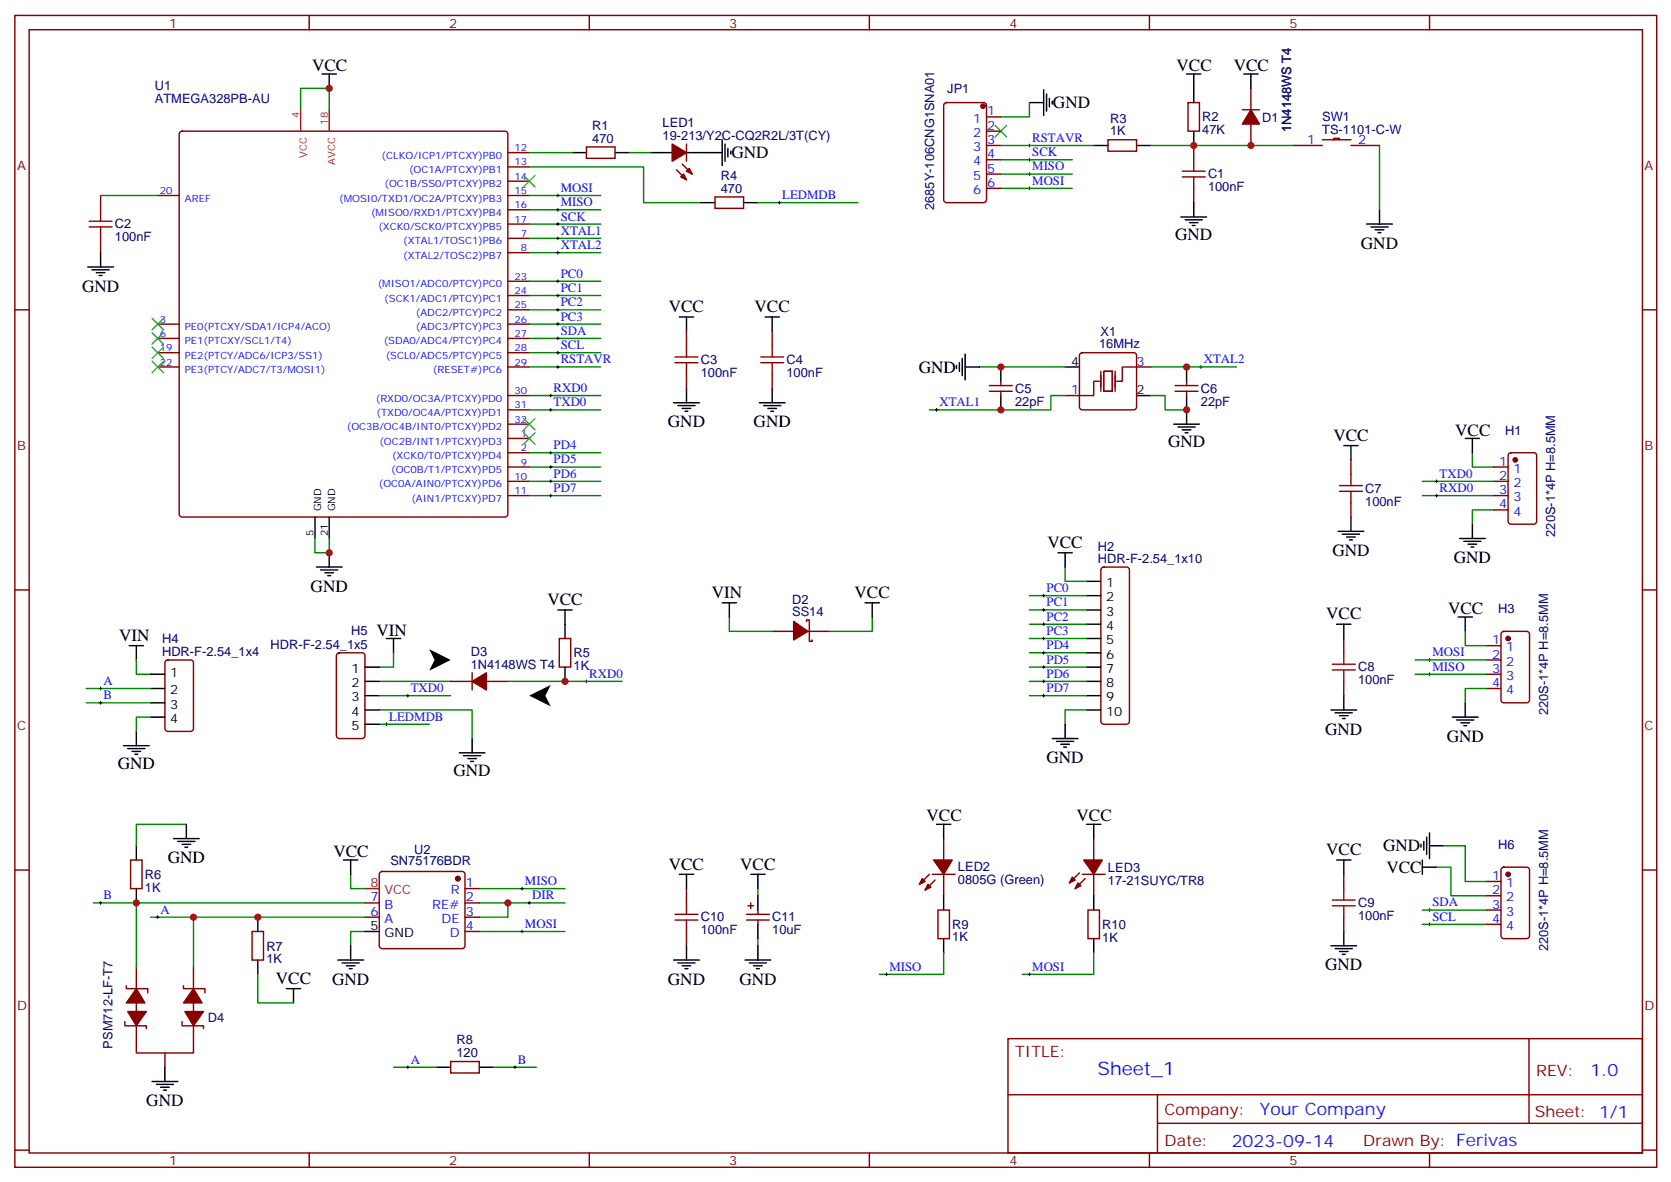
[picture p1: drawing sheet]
<svg xmlns="http://www.w3.org/2000/svg" width="413mm" height="292mm" viewBox="0 0 413 292" stroke-linecap="round" stroke-linejoin="round" font-family="sans-serif">
<g fill="none" stroke="#870000" stroke-width=".35">
<path d="M3.7 3.8h405.3v284.3h-405.3zM7.2 7.3h398.3v277.3h-398.3zM76.3 3.8v3.5M145.5 3.8v3.5M214.6 3.8v3.5M283.8 3.8v3.5M352.9 3.8v3.5M125.4 37.7h5.3M144.8 36.3h7v2.8h-7zM169.5 35.6v4.2M233.2 25.5l.5-.2h9.2a.71 .71 0 0 1 .7 .7v23.3a.76 .76 0 0 1-.7 .7h-9.2a.76 .76 0 0 1-.7-.7v-23.3zM243.6 28.9h3.5"/>
<path d="M243.6 32.4h3.5M243.6 35.9h3.5M243.6 39.4h3.5M273.5 34.5h7.1v2.8h-7.1zM293.3 25.3h2.8v7.1h-2.8zM294.7 35.9v3.5M306.7 27.1h4.2M308.8 21.8v5.3M308.8 30.6v5.3M319.4 35.9h7.1M326.5 34.5h7M329.3 34.5v-.4h1.4v.4"/>
<path d="M333.5 35.9h7.1M24.8 48.3v3.5M24.8 58.8v3.6M38.9 48.3h5.3M125.4 58.8h5.3M125.4 48.3h5.3M125.4 41.2h5.3M125.4 44.7h5.3M125.4 51.8h5.3M125.4 55.3h5.3M167 41.9l2.5 2.5M168.4 40.5l2.5 2.5"/>
<path d="M176.5 48.6h7.1v2.8h-7.1zM243.6 43h3.5M243.6 46.5h3.5M294.7 46.5v3.5M3.7 76.5h3.5M125.4 76.5h5.3M125.4 62.4h5.3M125.4 69.4h5.3M125.4 73h5.3M405.5 76.5h3.5M38.9 80h5.3M38.9 83.5h5.3"/>
<path d="M38.9 90.6h5.3M38.9 87.1h5.3M125.4 80h5.3M125.4 83.5h5.3M125.4 97.6h5.3M125.4 90.6h5.3M125.4 87.1h5.3M169.5 81.8v3.5M169.5 92.4v3.5M190.6 81.8v3.5M190.6 92.4v3.5M244.3 96.6h5.6"/>
<path d="M244.3 95.2h5.6M247.1 94.1v1.1M247.1 96.6v1M263 97.6h3.5M266.7 87.3l.5-.2h12.7a.71 .71 0 0 1 .7 .7v12.7a.76 .76 0 0 1-.7 .7h-12.7a.76 .76 0 0 1-.7-.7v-12.7zM280.6 90.6h3.5M290.1 96.6h5.7M290.1 95.2h5.7M292.9 94.1v1.1M292.9 96.6v1M125.4 115.3h5.3M125.4 118.8h5.3"/>
<path d="M125.4 108.2h5.3M125.4 111.8h5.3M125.4 101.2h5.3M125.4 104.7h5.3M333.5 113.5v3.6M368.8 115.3h3.5M368.8 118.8h3.5M372.6 112l.4-.2h5.7a.71 .71 0 0 1 .7 .7v16.2a.76 .76 0 0 1-.7 .7h-5.7a.76 .76 0 0 1-.7-.7v-16.2zM125.4 122.3h5.3M333.5 124.1v3.5M368.8 122.3h3.5M368.8 125.9h3.5"/>
<path d="M3.7 145.6h3.5M138.1 157.6h2.8v7.1h-2.8zM190.6 155.9h5.3M199.1 153.4v-.4h.7v5.3h.7v-.3M199.5 155.9h5.3M272 140.2l.5-.2h5.6a.71 .71 0 0 1 .7 .7v37.4a.76 .76 0 0 1-.7 .7h-5.6a.76 .76 0 0 1-.7-.7v-37.4zM331.8 157.6v3.5M367 159.4h3.6M370.8 156.1l.5-.2h5.6a.71 .71 0 0 1 .7 .7v16.2a.76 .76 0 0 1-.7 .7h-5.6a.76 .76 0 0 1-.7-.7v-16.2zM405.5 145.6h3.5M40.9 163.1l.5-.2h5.7a.71 .71 0 0 1 .7 .7v16.2a.76 .76 0 0 1-.7 .8h-5.7a.76 .76 0 0 1-.7-.8v-16.2zM83.3 161.4l.4-.3h5.7a.71 .71 0 0 1 .7 .8v19.7a.76 .76 0 0 1-.7 .7h-5.7a.76 .76 0 0 1-.7-.7v-19.7z"/>
<path d="M111.3 168.2h5.3M116.6 166.1v4.2M120.1 168.2h5.3M331.8 168.2v3.5M367 162.9h3.6M367 166.4h3.6M367 170h3.6M3.7 214.8h3.5M32.2 212.3h2.9v7.1h-2.9zM93.9 215.3l.4-.2h19.8a.71 .71 0 0 1 .7 .7v17.7a.76 .76 0 0 1-.7 .7h-19.8a.76 .76 0 0 1-.7-.7v-17.7zM114.8 219.4h3.5M169.5 219.4v3.5"/>
<path d="M229.4 215.8l-2.4 2.5M230.2 215.8h5.6M230.9 217.2l-2.5 2.5M233 207v5.3M233 215.8v5.3M266.5 215.5l-2.5 2.4M267.2 215.8h5.6M267.9 216.9l-2.5 2.5M270 207v5.3M270 215.8v5.3M331.8 215.8v3.6M367 217.6h3.6"/>
<path d="M370.8 214.3l.5-.2h5.6a.71 .71 0 0 1 .7 .7v16.2a.76 .76 0 0 1-.7 .7h-5.6a.76 .76 0 0 1-.7-.7v-16.2zM405.5 214.8h3.5M33.7 238.8v5.3M47.8 238.8v5.3M62.2 229.9h2.9v7.1h-2.9zM90.1 222.9h3.5M90.1 226.4h3.5M114.8 222.9h3.5M114.8 226.4h3.5M114.8 229.9h3.5M169.5 229.9v3.6M184.3 225.7h5.6"/>
<path d="M184.3 227.1h5.6M184.6 223.6h1.5M185.3 222.9v1.4M187.1 224.6v1.1M187.1 227.1v1.1M231.6 224.6h2.8v7.1h-2.8zM268.6 224.6h2.8v7.1h-2.8zM331.8 226.4v3.5M367 221.1h3.6M367 224.6h3.6M367 228.2h3.6M30.8 252.2v1h5.3v.7"/>
<path d="M31.2 243.3v.8h5.3v1M33.7 253.2v6.7h14.1v-6.7M33.7 247.6v2.1M40.7 259.9v3.6M44.9 252.2v1h5.3v.7M45.3 243.3v.8h5.3v1M47.8 247.6v2.1M248.8 256.4h156.7v28.2h-156.7zM377.5 256.4v20.9M111.3 262h7v2.9h-7zM248.9 270.2h156.5M285.8 277.3h119.6"/>
<path d="M285.8 270.2v14.2M3.7 283.9h3.5M76.3 284.6v3.5M145.5 284.6v3.5M214.6 284.6v3.5M283.8 284.6v3.5M352.9 284.6v3.5M405.5 283.9h3.5"/>
</g>
<g fill="#870000" stroke="#870000" stroke-width=".35">
<path d="M308.8 27.1l2.1 3.5h-4.2z"/>
<path d="M116.6 168.2l3.5-2.1v4.2z"/>
<path d="M45.6 249.7h4.6l-2.4 3.5z"/>
<path d="M47.8 244.1l2.1 3.5h-4.6z"/>
<path d="M31.5 249.7h4.6l-2.4 3.5z"/>
<path d="M33.7 244.1l2.1 3.5h-4.6z"/>
<path d="M195.9 153.4l3.6 2.5-3.6 2.1z"/>
<path d="M165.9 35.6l3.6 2.1-3.6 2.1z"/>
<path d="M169.5 42.3l.7-.7 .7 1.4z"/>
<path d="M168.1 43.7l.7-.7 .7 1.4z"/>
<path d="M229.1 218.3l.7 .7-1.4 .7z"/>
<path d="M227.7 216.9l.7 .7-1.4 .7z"/>
<path d="M230.5 212.3h4.6l-2.1 3.5z"/>
<path d="M266.1 217.9l.7 .8-1.4 .7z"/>
<path d="M264.7 216.5l.7 .7-1.4 .7z"/>
<path d="M267.5 212.3h4.6l-2.1 3.5z"/>
<circle cx="374.1" cy="113.5" r=".53"/>
<circle cx="242.7" cy="26.2" r=".53"/>
<circle cx="113" cy="216.9" r=".53"/>
<circle cx="372.3" cy="157.6" r=".53"/>
<circle cx="372.3" cy="215.8" r=".53"/>
</g>
<g fill="none" stroke="#000" stroke-width=".35">
<path d="M79.5 18.3h3.5M81.3 18.3v3.5M292.9 18.3h3.6M294.7 18.3v7M307.1 18.3h3.5M308.8 18.3v3.5M141.3 37.7h3.5M151.8 37.7h3.6M160.7 37.7h5.2M169.5 37.7h8.8M178.3 34.5v6.4M179 35.6v4.2"/>
<path d="M179.7 36.6v2.1M180.4 37.3v.7M254.1 25.3h3.6M257.7 22.2v6.3M258.4 23.2v4.2M259.1 24.3v2.1M259.8 25v.7M270 35.9h3.5M280.6 35.9h3.5M294.7 32.4v3.5M173 50h3.5M183.6 50h3.5"/>
<path d="M291.5 53.6h6.4M292.6 54.3h4.2M293.7 55h2.1M294.4 55.7h.7M294.7 50v3.6M337.4 55.3h6.3M338.5 56h4.2M339.5 56.7h2.1M340.2 57.4h.7M340.6 51.8v3.5M21.7 65.9h6.3M22.7 66.6h4.3"/>
<path d="M23.8 67.3h2.1M24.5 68h.7M24.8 62.4v3.5M167.7 78.2h3.5M169.5 78.2v3.6M188.9 78.2h3.5M190.6 78.2v3.6M166.3 99.4h6.3M169.5 95.9v3.5M187.5 99.4h6.3M190.6 95.9v3.5M236.1 90.2v.7"/>
<path d="M236.9 89.5v2.2M237.6 88.5v4.2M238.3 90.6h3.5M238.3 87.4v6.4M247.1 90.6v3.5M247.1 97.6v3.6M263 90.6h3.5M280.6 97.6h3.5M292.9 90.6v3.5M292.9 97.6v7.1M167.4 100.1h4.2M168.4 100.8h2.1"/>
<path d="M169.1 101.5h.7M188.5 100.1h4.3M189.6 100.8h2.1M190.3 101.5h.7M289.8 104.7h6.3M290.8 105.4h4.3M291.9 106.1h2.1M292.6 106.8h.7M331.8 110h3.5M333.5 110v3.5M361.7 108.2h3.6M363.5 108.2v3.6"/>
<path d="M77.8 127.6v5.3M78.1 140h6.4M81.3 127.6v5.3M81.3 136.5v3.5M261.2 136.5h3.5M263 136.5v3.5M330.3 131.2h6.4M331.4 131.9h4.2M332.5 132.6h2.1M333.2 133.3h.7M333.5 127.6v3.6M360.3 132.9h6.4"/>
<path d="M361.4 133.6h4.2M362.4 134.3h2.2M363.1 135h.8M363.5 129.4v3.5M31.9 159.4h3.5M33.7 159.4v3.5M79.2 140.7h4.2M80.2 141.4h2.1M80.9 142.1h.7M95.4 157.6h3.5M97.2 157.6v3.5M137.7 150.6h3.6"/>
<path d="M139.5 150.6v7M178.3 148.8h3.5M180.1 148.8v3.5M213.6 148.8h3.5M215.3 148.8v3.5M268.3 157.6h3.5M268.3 154.1h3.5M268.3 150.6h3.5M268.3 143.5h3.5M268.3 147h3.5M330 154.1h3.5M331.8 154.1v3.5"/>
<path d="M360 152.3h3.5M361.7 152.3v3.6M37.2 166.4h3.5M37.2 170h3.5M37.2 173.5h3.5M37.2 177h3.5M90.1 164.7h3.5M90.1 168.2h3.5M90.1 171.7h3.5M90.1 175.3h3.5M90.1 178.8h3.5M139.5 164.7v3.5"/>
<path d="M263 178.8v3.5M268.3 164.7h3.5M268.3 168.2h3.5M268.3 171.7h3.5M268.3 175.3h3.5M268.3 161.1h3.5M328.6 175.3h6.3M329.6 176h4.3M330.7 176.7h2.1M331.4 177.4h.7M331.8 171.7v3.6M358.6 177h6.3"/>
<path d="M359.6 177.7h4.3M360.7 178.4h2.1M361.4 179.1h.7M361.7 173.5v3.5M30.5 184.1h6.3M31.5 184.8h4.3M32.6 185.5h2.1M33.3 186.2h.7M33.7 180.6v3.5M113.4 185.8h6.3M114.4 186.5h4.3M115.5 187.3h2.1"/>
<path d="M116.2 188h.7M116.6 182.3v3.5M259.8 182.3h6.3M260.8 183h4.3M261.9 183.7h2.1M262.6 184.4h.7M33.7 208.8v3.5M33.7 219.4v3.5M42.8 207h6.4M43.9 207.7h4.2M44.9 208.4h2.2M45.6 209.1h.8"/>
<path d="M46 203.5v3.5M84.8 212.3h3.5M86.6 212.3v3.5M167.7 215.8h3.5M169.5 215.8v3.6M185.3 215.8h3.6M187.1 215.8v3.6M231.2 203.5h3.5M233 203.5v3.5M268.3 203.5h3.5M270 203.5v3.5M330 212.3h3.5"/>
<path d="M331.8 212.3v3.5M350.8 208.4v.7M351.2 214.1h3.5M351.2 212.3v3.5M351.5 207.7v2.1M352.2 206.7v4.2M352.9 208.8h3.5M352.9 205.6v6.3M63.6 226.4v3.5M63.6 237v3.5M83.4 237h6.3M84.5 237.7h4.2"/>
<path d="M85.5 238.4h2.1M86.2 239.1h.7M86.6 233.5v3.5M90.1 229.9h3.5M166.3 237h6.3M167.4 237.7h4.2M168.4 238.4h2.1M169.1 239.1h.7M169.5 233.5v3.5M183.9 237h6.4M185 237.7h4.2M186.1 238.4h2.1"/>
<path d="M186.8 239.1h.7M187.1 221.1v3.5M187.1 228.2v3.5M187.1 233.5v3.5M233 221.1v3.5M233 231.7v3.5M270 221.1v3.5M270 231.7v3.5M328.6 233.5h6.3M329.6 234.2h4.3M330.7 234.9h2.1M331.4 235.6h.7"/>
<path d="M331.8 229.9v3.6M70.7 244.1h3.5M72.5 244.1v3.5M37.5 267h6.4M38.6 267.7h4.2M39.7 268.4h2.1M40.4 269.1h.7M40.7 263.5v3.5M107.7 263.5h3.6M118.3 263.5h3.5"/>
</g>
<g fill="none" stroke="#a10000" stroke-width=".35">
<path d="M294.7 39.4v2.9M22 56h5.7M22 54.6h5.7M24.8 51.8v2.8M24.8 56v2.8M291.9 43.7h5.6M291.9 42.3h5.6M294.7 43.7v2.8M166.7 88.1h5.6M166.7 89.5h5.6M169.5 85.3v2.8M169.5 89.5v2.9"/>
<path d="M187.8 88.1h5.7M187.8 89.5h5.7M190.6 85.3v2.8M190.6 89.5v2.9M330.7 119.9h5.6M333.5 117.1v2.8M330.7 121.3h5.6M333.5 121.3v2.8M328.9 165.4h5.7M328.9 164h5.7M331.8 161.1v2.9M331.8 165.4v2.8"/>
<path d="M331.8 219.4v2.8M166.7 225.7h5.6M166.7 227.1h5.6M169.5 222.9v2.8M169.5 227.1v2.8M328.9 223.6h5.7M328.9 222.2h5.7M331.8 223.6v2.8"/>
</g>
<g fill="none" stroke="#008700" stroke-width=".35">
<path d="M74.2 27.1v-5.3h7.1v5.3M130.7 37.7h10.6M155.4 37.7h5.3M247.1 39.4h17.6M247.1 35.9h22.9M254.1 25.3v3.6h-7M284.1 35.9h35.3M340.6 35.9v15.9M24.8 48.3h14.1M130.7 41.2h28.2v8.8h14.1M130.7 48.3h17.6M130.7 51.8h17.6"/>
<path d="M130.7 55.3h17.6M130.7 58.8h17.6M187.1 50h24.7M247.1 46.5h17.6M247.1 43h17.6M130.7 62.4h17.6M130.7 69.4h17.6M130.7 73h17.6M130.7 76.5h17.6M130.7 97.6h17.6M130.7 83.5h17.6M130.7 87.1h17.6"/>
<path d="M130.7 90.6h17.6M130.7 80h17.6M241.8 90.6h21.2M263 97.6h-3.6v3.6h-30M284.1 97.6h3.6v3.6h5.2M284.1 90.6h21.2M130.7 118.8h17.6M130.7 101.2h17.6M130.7 111.8h17.6M130.7 115.3h17.6M351.2 118.8h17.6M363.5 111.8v3.5h5.3"/>
<path d="M77.8 132.9v3.6h3.5v-3.6M130.7 122.3h17.6M263 140v3.5h5.3M351.2 122.3h17.6M368.8 125.9h-5.3v3.5M180.1 152.3v3.6h10.5M215.3 152.3v3.6h-10.5M254.1 147h14.2M254.1 150.6h14.2M254.1 154.1h14.2M254.1 157.6h14.2M361.7 155.9v3.5h5.3"/>
<path d="M21.3 170h15.9M21.3 173.5h15.9M33.7 162.9v3.5h3.5M37.2 177h-3.5v3.6M93.6 175.3h23v7M93.6 178.8h12.4M93.6 168.2h17.7M93.6 171.7h17.7M97.2 161.1v3.6h-3.6M125.4 168.2h28.2M254.1 168.2h14.2M254.1 171.7h14.2"/>
<path d="M254.1 161.1h14.2M254.1 164.7h14.2M268.3 175.3h-5.3v3.5M349.4 166.4h17.6M349.4 162.9h17.6M367 170h-5.3v3.5M46 203.5h-12.3v5.3M86.6 215.8v3.6h3.5M118.3 219.4h21.2M187.1 219.4v1.7M354.7 214.1h3.5v7h8.8M356.4 208.8h5.3v8.8h5.3"/>
<path d="M23.1 222.9h67M33.7 222.9v15.9M37.2 226.4h52.9M47.8 226.4v12.4M90.1 229.9h-3.5v3.6M118.3 222.9h7.1v3.5h-7.1M118.3 229.9h21.2M125.4 222.9h14.1M187.1 231.7v1.8M233 235.2v5.3h-15.9M270 235.2v5.3h-17.6M351.2 224.6h15.8"/>
<path d="M351.2 228.2h15.8M63.6 240.5v7.1h8.9M97.2 263.5h10.5M121.8 263.5h10.6"/>
</g>
<g fill="none" stroke="#000" stroke-width=".25">
<path d="M253.8 39.4h.7M253.8 35.9h.7M254.1 35.6v.7M254.1 39.1v.7M137.4 48.3h.7M137.4 51.8h.7M137.4 55.3h.7M137.4 58.8h.7M137.7 47.9v.7M137.7 51.4v.7M137.7 55v.7M137.7 58.5v.7"/>
<path d="M192.1 50h.7M192.4 49.7v.7M253.8 46.5h.7M253.8 43h.7M254.1 42.6v.7M254.1 46.1v.7M137.4 62.4h.7M137.4 69.4h.7M137.4 73h.7M137.4 76.5h.7M137.7 62v.7M137.7 69.1v.7"/>
<path d="M137.7 72.6v.7M137.7 76.1v.7M137.7 79.7v.7M135.6 97.6h.7M136 97.3v.7M137.4 83.5h.7M137.4 87.1h.7M137.4 90.6h.7M137.4 80h.7M137.7 83.2v.7M137.7 86.7v.7M137.7 90.2v.7"/>
<path d="M296.1 90.6h.7M296.5 90.2v.7M135.6 118.8h.7M135.6 101.2h.7M135.6 111.8h.7M135.6 115.3h.7M136 100.8v.7M136 111.4v.7M136 114.9v.7M136 118.5v.7M230.9 101.2h.7M231.2 100.8v.7"/>
<path d="M354.3 118.8h.7M354.7 118.5v.7M135.6 122.3h.7M136 122v.7M354.3 122.3h.7M354.7 122v.7M257.3 147h.7M257.3 150.6h.7M257.3 154.1h.7M257.3 157.6h.7M257.7 146.7v.7M257.7 150.2v.7"/>
<path d="M257.7 153.7v.7M257.7 157.3v.7M24.5 170h.7M24.5 173.5h.7M24.8 169.6v.7M24.8 173.1v.7M95 178.8h.7M95.4 178.4v.7M100.3 171.7h.7M100.7 171.4v.7M144.4 168.2h.7M144.8 167.9v.7"/>
<path d="M257.3 168.2h.7M257.3 171.7h.7M257.3 161.1h.7M257.3 164.7h.7M257.7 160.8v.7M257.7 164.3v.7M257.7 167.9v.7M257.7 171.4v.7M352.6 166.4h.7M352.6 162.9h.7M352.9 162.6v.7M352.9 166.1v.7"/>
<path d="M128.6 219.4h.7M128.9 219v.7M24.5 222.9h.7M24.8 222.5v.7M38.6 226.4h.7M38.9 226.1v.7M128.6 229.9h.7M128.9 229.6v.7M130.3 222.9h.7M130.7 222.5v.7M352.6 228.2h.7M352.6 224.6h.7"/>
<path d="M352.9 224.3v.7M352.9 227.8v.7M218.5 240.5h.7M218.9 240.2v.7M253.8 240.5h.7M254.1 240.2v.7M100.3 263.5h.7M100.7 263.1v.7M126.8 263.5h.7M127.1 263.1v.7"/>
</g>
<g fill="none" stroke="#3c3" stroke-width=".35">
<path d="M245.7 31l2.8 2.8M248.5 31l-2.8 2.8M129.3 43.3l2.8 2.8M132.1 43.3l-2.8 2.8M37.5 78.6l2.9 2.8M40.4 78.6l-2.9 2.8M37.5 89.2l2.9 2.8M37.5 85.7l2.9 2.8M37.5 82.1l2.9 2.8M40.4 89.2l-2.9 2.8M40.4 85.7l-2.9 2.8M40.4 82.1l-2.9 2.8"/>
<path d="M129.3 106.8l2.8 2.8M129.3 103.3l2.8 2.8M132.1 106.8l-2.8 2.8M132.1 103.3l-2.8 2.8"/>
</g>
<path d="M44.5 32.6l.4-.2h79.8a.71 .71 0 0 1 .7 .7v93.8a.76 .76 0 0 1-.7 .7h-79.8a.76 .76 0 0 1-.7-.7v-93.8z" fill="none" stroke="#850000" stroke-width=".35"/>
<path d="M74.2 27.1v5.3M81.3 27.1v5.3M90.1 219.4h3.5" fill="none" stroke="#f00" stroke-width=".35"/>
<path d="M106 160.3l5.3 2.6-5.3 2.7 1.3-2.7zM130.7 171.7l5.3-2.6-1.4 2.6 1.4 2.7z" fill="#000"/>
<path d="M271.4 94.1h-1.4v3.5h-3.5M271.8 91.7v4.9M272.5 91.7h2.1v4.9h-2.1zM275.3 91.7v4.9M280.6 90.6h-3.5v3.5h-1.4" fill="none" stroke="#870012" stroke-width=".35"/>
<g fill="#c00">
<circle cx="294.7" cy="35.9" r=".88"/>
<circle cx="308.8" cy="35.9" r=".88"/>
<circle cx="81.3" cy="21.8" r=".88"/>
<circle cx="81.3" cy="136.5" r=".88"/>
<circle cx="125.4" cy="222.9" r=".88"/>
<circle cx="47.8" cy="226.4" r=".88"/>
<circle cx="33.7" cy="222.9" r=".88"/>
<circle cx="63.6" cy="226.4" r=".88"/>
<circle cx="139.5" cy="168.2" r=".88"/>
<circle cx="292.9" cy="101.2" r=".88"/>
<circle cx="247.1" cy="101.2" r=".88"/>
<circle cx="247.1" cy="90.6" r=".88"/>
<circle cx="292.9" cy="90.6" r=".88"/>
</g>
<text font-size="4.6" fill="#00f" x="270.9" y="265.4">Sheet_1</text>
<g font-size="4.2">
<text x="77" y="17.6">VCC</text>
<text x="290.5" y="17.6">VCC</text>
<text x="304.6" y="17.6">VCC</text>
<text x="260" y="26.7">GND</text>
<text x="180.6" y="39.1">GND</text>
<text x="290.1" y="59.2">GND</text>
<text x="336" y="61.4">GND</text>
<text x="20.2" y="72">GND</text>
<text x="165.1" y="77.1">VCC</text>
<text x="186.3" y="77.1">VCC</text>
<text x="226.8" y="92">GND</text>
<text x="164.9" y="105.5">GND</text>
<text x="186.1" y="105.5">GND</text>
<text x="359.3" y="107.5">VCC</text>
<text x="288.4" y="110.3">GND</text>
<text x="329.2" y="108.8">VCC</text>
<text x="258.6" y="135.4">VCC</text>
<text x="328.9" y="137.2">GND</text>
<text x="358.9" y="139">GND</text>
<text x="76.7" y="146.1">GND</text>
<text x="135.1" y="149.5">VCC</text>
<text x="175.7" y="147.7">VIN</text>
<text x="211" y="147.7">VCC</text>
<text x="327.4" y="152.9">VCC</text>
<text x="357.5" y="151.6">VCC</text>
<text x="29.4" y="158.3">VIN</text>
<text x="92.9" y="156.9">VIN</text>
<text x="327.2" y="181.3">GND</text>
<text x="357.2" y="183.1">GND</text>
<text x="29.1" y="189.7">GND</text>
<text x="112" y="191.5">GND</text>
<text x="258.4" y="188.4">GND</text>
<text x="228.7" y="202.8">VCC</text>
<text x="265.8" y="202.8">VCC</text>
<text x="41.4" y="213.1">GND</text>
<text x="82.3" y="211.6">VCC</text>
<text x="165.1" y="214.7">VCC</text>
<text x="182.8" y="214.7">VCC</text>
<text x="327.4" y="211.1">VCC</text>
<text x="341.5" y="210.2">GND</text>
<text x="342.3" y="215.5">VCC</text>
<text x="327.2" y="239.6">GND</text>
<text x="68.1" y="242.9">VCC</text>
<text x="82" y="243.1">GND</text>
<text x="164.9" y="243.1">GND</text>
<text x="182.5" y="243.1">GND</text>
<text x="36.1" y="273.1">GND</text>
</g>
<g font-size="4.2" fill="#00f">
<text x="392.6" y="265.7">1.0</text>
<text x="311" y="275.2">Your Company</text>
<text x="304.1" y="283">2023-09-14</text>
</g>
<g font-size="3.9" fill="#800">
<text x="250.6" y="261">TITLE:</text>
<text x="379.2" y="265.7">REV:</text>
<text x="287.5" y="275.2">Company:</text>
<text x="378.9" y="275.8">Sheet: 1/1</text>
<text x="287.5" y="282.9">Date:</text>
<text x="336.6" y="282.9">Drawn By: Ferivas</text>
</g>
<g font-size="3.2" fill="#800">
<text x="41.8" y="6.8">1</text>
<text x="110.9" y="6.8">2</text>
<text x="180.1" y="6.8">3</text>
<text x="249.2" y="6.8">4</text>
<text x="318.3" y="6.8">5</text>
<text x="4.2" y="41.9">A</text>
<text x="406" y="41.9">A</text>
<text x="4.2" y="111.1">B</text>
<text x="406" y="111.1">B</text>
<text x="4.2" y="180.2">C</text>
<text x="406" y="180.2">C</text>
<text x="4.2" y="249.3">D</text>
<text x="406" y="249.3">D</text>
<text x="41.8" y="287.6">1</text>
<text x="110.9" y="287.6">2</text>
<text x="180.1" y="287.6">3</text>
<text x="249.2" y="287.6">4</text>
<text x="318.3" y="287.6">5</text>
</g>
<g font-size="3.2" fill="#000080">
<text x="38.2" y="22.2">U1</text>
<text x="233.9" y="23">JP1</text>
<text x="38.2" y="25.3">ATMEGA328PB-AU</text>
<text x="296.8" y="29.9">R2</text>
<text x="326.4" y="29.9">SW1</text>
<text x="146.2" y="35.2">470</text>
<text x="146.2" y="32">R1</text>
<text x="163.6" y="34.5">19-213/Y2C-CQ2R2L/3T(CY)</text>
<text x="163.6" y="31.4">LED1</text>
<text x="274.1" y="33.4">1K</text>
<text x="274.1" y="30.3">R3</text>
<text x="296.8" y="33.1">47K</text>
<text x="311.6" y="30">D1</text>
<text x="318.8" y="32.6" transform="rotate(-90 318.8 32.6)">1N4148WS T4</text>
<text x="326.4" y="33.1">TS-1101-C-W</text>
<text x="178" y="47.6">470</text>
<text x="178" y="44.4">R4</text>
<text x="298.2" y="47.2">100nF</text>
<text x="298.2" y="44">C1</text>
<text x="230.6" y="51.8" transform="rotate(-90 230.6 51.8)">2685Y-106CNG1SNA01</text>
<text x="28.4" y="59.5">100nF</text>
<text x="28.4" y="56.4">C2</text>
<text x="271.7" y="82.8">X1</text>
<text x="173" y="89.9">C3</text>
<text x="194.2" y="89.9">C4</text>
<text x="271.4" y="86">16MHz</text>
<text x="173" y="93.1">100nF</text>
<text x="194.2" y="93.1">100nF</text>
<text x="250.6" y="100.2">22pF</text>
<text x="250.6" y="97">C5</text>
<text x="296.5" y="100.2">22pF</text>
<text x="296.5" y="97">C6</text>
<text x="371.6" y="107.3">H1</text>
<text x="337" y="124.8">100nF</text>
<text x="337" y="121.6">C7</text>
<text x="271.1" y="136">H2</text>
<text x="384" y="132.5" transform="rotate(-90 384 132.5)">220S-1*4P H=8.5MM</text>
<text x="271.1" y="138.9">HDR-F-2.54_1x10</text>
<text x="195.6" y="149">D2</text>
<text x="195.6" y="152">SS14</text>
<text x="369.9" y="151.4">H3</text>
<text x="40" y="161.9">HDR-F-2.54_1x4</text>
<text x="40" y="158.7">H4</text>
<text x="66.8" y="160.1">HDR-F-2.54_1x5</text>
<text x="86.7" y="156.9">H5</text>
<text x="116.2" y="161.9">D3</text>
<text x="116.2" y="165">1N4148WS T4</text>
<text x="141.6" y="165.4">1K</text>
<text x="141.6" y="162.2">R5</text>
<text x="335.3" y="165.7">C8</text>
<text x="335.3" y="168.9">100nF</text>
<text x="382.2" y="176.6" transform="rotate(-90 382.2 176.6)">220S-1*4P H=8.5MM</text>
<text x="369.9" y="209.6">H6</text>
<text x="96.4" y="213.5">SN75176BDR</text>
<text x="102.3" y="210.9">U2</text>
<text x="236.5" y="215.1">LED2</text>
<text x="273.5" y="215.2">LED3</text>
<text x="35.8" y="220.1">1K</text>
<text x="35.8" y="217">R6</text>
<text x="236.5" y="218.3">0805G (Green)</text>
<text x="273.5" y="218.4">17-21SUYC/TR8</text>
<text x="173" y="227.5">C10</text>
<text x="190.6" y="227.5">C11</text>
<text x="335.3" y="227.1">100nF</text>
<text x="335.3" y="223.9">C9</text>
<text x="173" y="230.6">100nF</text>
<text x="190.6" y="230.6">10uF</text>
<text x="235.1" y="232.4">1K</text>
<text x="235.1" y="229.2">R9</text>
<text x="272.1" y="232.5">1K</text>
<text x="272.1" y="229.4">R10</text>
<text x="65.8" y="237.8">1K</text>
<text x="65.8" y="234.6">R7</text>
<text x="382.2" y="234.8" transform="rotate(-90 382.2 234.8)">220S-1*4P H=8.5MM</text>
<text x="51.3" y="252.2">D4</text>
<text x="112.7" y="257.8">R8</text>
<text x="27.8" y="258.8" transform="rotate(-90 27.8 258.8)">PSM712-LF-T7</text>
<text x="112.7" y="261">120</text>
</g>
<g font-size="3.2" fill="#00f">
<text x="243.7" y="28.5">1</text>
<text x="240.2" y="30.3">1</text>
<text x="240.2" y="33.8">2</text>
<text x="243.7" y="32">2</text>
<text x="243.7" y="35.6">3</text>
<text x="254.8" y="35">RSTAVR</text>
<text x="322.7" y="35.6">1</text>
<text x="335.3" y="35.6">2</text>
<text x="240.2" y="37.3">3</text>
<text x="240.2" y="40.9">4</text>
<text x="243.7" y="39.1">4</text>
<text x="254.8" y="38.6">SCK</text>
<text x="138.4" y="47.4">MOSI</text>
<text x="240.2" y="44.4">5</text>
<text x="240.2" y="47.9">6</text>
<text x="243.7" y="42.6">5</text>
<text x="243.7" y="46.1">6</text>
<text x="254.8" y="45.6">MOSI</text>
<text x="254.8" y="42.1">MISO</text>
<text x="138.4" y="50.9">MISO</text>
<text x="193.1" y="49.1">LEDMDB</text>
<text x="138.4" y="54.4">SCK</text>
<text x="138.4" y="58">XTAL1</text>
<text x="138.4" y="61.5">XTAL2</text>
<text x="138.4" y="68.5">PC0</text>
<text x="138.4" y="72.1">PC1</text>
<text x="138.4" y="75.6">PC2</text>
<text x="138.4" y="82.7">SDA</text>
<text x="138.4" y="79.1">PC3</text>
<text x="138.4" y="86.2">SCL</text>
<text x="138.4" y="89.7">RSTAVR</text>
<text x="297.2" y="89.7">XTAL2</text>
<text x="280.6" y="90.2">3</text>
<text x="136.7" y="100.3">TXD0</text>
<text x="136.7" y="96.8">RXD0</text>
<text x="231.9" y="100.3">XTAL1</text>
<text x="264.5" y="97.3">1</text>
<text x="136.7" y="110.9">PD4</text>
<text x="136.7" y="114.4">PD5</text>
<text x="136.7" y="117.9">PD6</text>
<text x="355.4" y="117.9">TXD0</text>
<text x="370.1" y="114.9">1</text>
<text x="370.1" y="118.5">2</text>
<text x="373.6" y="116.7">1</text>
<text x="136.7" y="121.5">PD7</text>
<text x="355.4" y="121.5">RXD0</text>
<text x="370.1" y="122">3</text>
<text x="370.1" y="125.5">4</text>
<text x="373.6" y="120.2">2</text>
<text x="373.6" y="123.8">3</text>
<text x="373.6" y="127.3">4</text>
<text x="258.4" y="146.2">PC0</text>
<text x="258.4" y="149.7">PC1</text>
<text x="258.4" y="153.2">PC2</text>
<text x="258.4" y="156.7">PC3</text>
<text x="258.4" y="160.3">PD4</text>
<text x="368.4" y="159">1</text>
<text x="371.9" y="160.8">1</text>
<text x="145.5" y="167.3">RXD0</text>
<text x="258.4" y="163.8">PD5</text>
<text x="258.4" y="167.3">PD6</text>
<text x="353.7" y="165.6">MISO</text>
<text x="353.7" y="162">MOSI</text>
<text x="368.4" y="162.6">2</text>
<text x="368.4" y="166.1">3</text>
<text x="371.9" y="164.3">2</text>
<text x="371.9" y="167.9">3</text>
<text x="25.5" y="169.1">A</text>
<text x="25.5" y="172.6">B</text>
<text x="101.4" y="170.9">TXD0</text>
<text x="258.4" y="170.9">PD7</text>
<text x="368.4" y="169.6">4</text>
<text x="371.9" y="171.4">4</text>
<text x="96.1" y="177.9">LEDMDB</text>
<text x="111.3" y="220.8">R</text>
<text x="115" y="219">1</text>
<text x="129.6" y="218.5">MISO</text>
<text x="368.4" y="217.2">1</text>
<text x="368.4" y="220.8">2</text>
<text x="371.9" y="219">1</text>
<text x="25.5" y="222">B</text>
<text x="39.7" y="225.5">A</text>
<text x="91.4" y="226.1">6</text>
<text x="91.4" y="222.5">7</text>
<text x="94.9" y="227.8">A</text>
<text x="94.9" y="224.3">B</text>
<text x="106.7" y="224.3">RE#</text>
<text x="109" y="227.8">DE</text>
<text x="115" y="222.5">2</text>
<text x="115" y="226.1">3</text>
<text x="131.4" y="222">DIR</text>
<text x="353.6" y="227.3">SCL</text>
<text x="353.6" y="223.8">SDA</text>
<text x="368.4" y="224.3">3</text>
<text x="368.4" y="227.8">4</text>
<text x="371.9" y="222.5">2</text>
<text x="371.9" y="226.1">3</text>
<text x="111" y="231.4">D</text>
<text x="115" y="229.6">4</text>
<text x="129.6" y="229.1">MOSI</text>
<text x="371.9" y="229.6">4</text>
<text x="219.6" y="239.6">MISO</text>
<text x="254.8" y="239.6">MOSI</text>
<text x="101.4" y="262.6">A</text>
<text x="127.8" y="262.6">B</text>
</g>
<g font-size="3.2">
<text x="264.5" y="90.2">4</text>
<text x="280.6" y="97.3">2</text>
<text x="273.1" y="144.9">1</text>
<text x="273.1" y="148.4">2</text>
<text x="273.1" y="152">3</text>
<text x="273.1" y="155.5">4</text>
<text x="273.1" y="159">5</text>
<text x="42" y="167.1">1</text>
<text x="86.8" y="166.1">1</text>
<text x="273.1" y="162.6">6</text>
<text x="273.1" y="166.1">7</text>
<text x="42" y="171.4">2</text>
<text x="86.8" y="169.6">2</text>
<text x="86.8" y="173.1">3</text>
<text x="273.1" y="169.6">8</text>
<text x="273.1" y="173.1">9</text>
<text x="42" y="174.9">3</text>
<text x="42" y="178.4">4</text>
<text x="86.8" y="176.7">4</text>
<text x="273.1" y="176.7">10</text>
<text x="86.8" y="180.2">5</text>
<text x="91.4" y="229.6">5</text>
<text x="94.9" y="231.4">GND</text>
</g>
<g font-size="3.2" fill="#f00">
<text x="91.4" y="219">8</text>
<text x="94.9" y="220.8">VCC</text>
</g>
<g font-size="2.5" fill="#f00">
<text x="73.9" y="29.2" transform="rotate(-90 73.9 29.2)">4</text>
<text x="80.9" y="30.8" transform="rotate(-90 80.9 30.8)">18</text>
<text x="75.7" y="38.9" transform="rotate(-90 75.7 38.9)">VCC</text>
<text x="82.8" y="40.6" transform="rotate(-90 82.8 40.6)">AVCC</text>
</g>
<g font-size="2.5" fill="#00f">
<text x="94.2" y="39.2">(CLKO/ICP1/PTCXY)PB0</text>
<text x="127" y="37.3">12</text>
<text x="127" y="40.9">13</text>
<text x="39.5" y="47.9">20</text>
<text x="94.9" y="46.2">(OC1B/SS0/PTCXY)PB2</text>
<text x="101" y="42.7">(OC1A/PTCXY)PB1</text>
<text x="127" y="44.4">14</text>
<text x="127" y="47.9">15</text>
<text x="45.6" y="49.8">AREF</text>
<text x="83.7" y="49.8">(MOSI0/TXD1/OC2A/PTCXY)PB3</text>
<text x="91.6" y="53.3">(MISO0/RXD1/PTCXY)PB4</text>
<text x="127" y="51.4">16</text>
<text x="93.4" y="56.8">(XCK0/SCK0/PTCXY)PB5</text>
<text x="127" y="55">17</text>
<text x="128.6" y="58.5">7</text>
<text x="99.6" y="60.3">(XTAL1/TOSC1)PB6</text>
<text x="99.6" y="63.9">(XTAL2/TOSC2)PB7</text>
<text x="128.6" y="62">8</text>
<text x="93.3" y="70.9">(MISO1/ADC0/PTCY)PC0</text>
<text x="127" y="69.1">23</text>
<text x="94.9" y="74.5">(SCK1/ADC1/PTCY)PC1</text>
<text x="102.7" y="78">(ADC2/PTCY)PC2</text>
<text x="127" y="72.6">24</text>
<text x="127" y="76.1">25</text>
<text x="39.5" y="79.7">3</text>
<text x="39.5" y="83.2">6</text>
<text x="45.6" y="81.5">PE0(PTCXY/SDA1/ICP4/ACO)</text>
<text x="102.7" y="81.5">(ADC3/PTCY)PC3</text>
<text x="127" y="79.7">26</text>
<text x="127" y="83.2">27</text>
<text x="39.5" y="86.7">19</text>
<text x="45.6" y="85">PE1(PTCXY/SCL1/T4)</text>
<text x="45.6" y="88.6">PE2(PTCY/ADC6/ICP3/SS1)</text>
<text x="94.7" y="85">(SDA0/ADC4/PTCY)PC4</text>
<text x="95.2" y="88.6">(SCL0/ADC5/PTCY)PC5</text>
<text x="127" y="86.7">28</text>
<text x="39.5" y="90.2">22</text>
<text x="45.6" y="92.1">PE3(PTCY/ADC7/T3/MOSI1)</text>
<text x="106.9" y="92.1">(RESET#)PC6</text>
<text x="127" y="90.2">29</text>
<text x="92.8" y="99.1">(RXD0/OC3A/PTCXY)PD0</text>
<text x="127" y="97.3">30</text>
<text x="127" y="100.8">31</text>
<text x="85.6" y="106.2">(OC3B/OC4B/INT0/PTCXY)PD2</text>
<text x="93" y="102.7">(TXD0/OC4A/PTCXY)PD1</text>
<text x="127" y="104.4">32</text>
<text x="128.6" y="107.9">1</text>
<text x="93.7" y="109.7">(OC2B/INT1/PTCXY)PD3</text>
<text x="96.8" y="113.3">(XCK0/T0/PTCXY)PD4</text>
<text x="128.6" y="111.4">2</text>
<text x="96.6" y="116.8">(OC0B/T1/PTCXY)PD5</text>
<text x="127" y="118.5">10</text>
<text x="128.6" y="114.9">9</text>
<text x="93.5" y="120.3">(OC0A/AIN0/PTCXY)PD6</text>
<text x="101.6" y="123.8">(AIN1/PTCXY)PD7</text>
<text x="127" y="122">11</text>
</g>
<g font-size="2.5">
<text x="79.3" y="126.2" transform="rotate(-90 79.3 126.2)">GND</text>
<text x="82.8" y="126.2" transform="rotate(-90 82.8 126.2)">GND</text>
<text x="77.4" y="132.4" transform="rotate(-90 77.4 132.4)">5</text>
<text x="80.9" y="132.4" transform="rotate(-90 80.9 132.4)">21</text>
</g>
</svg>
